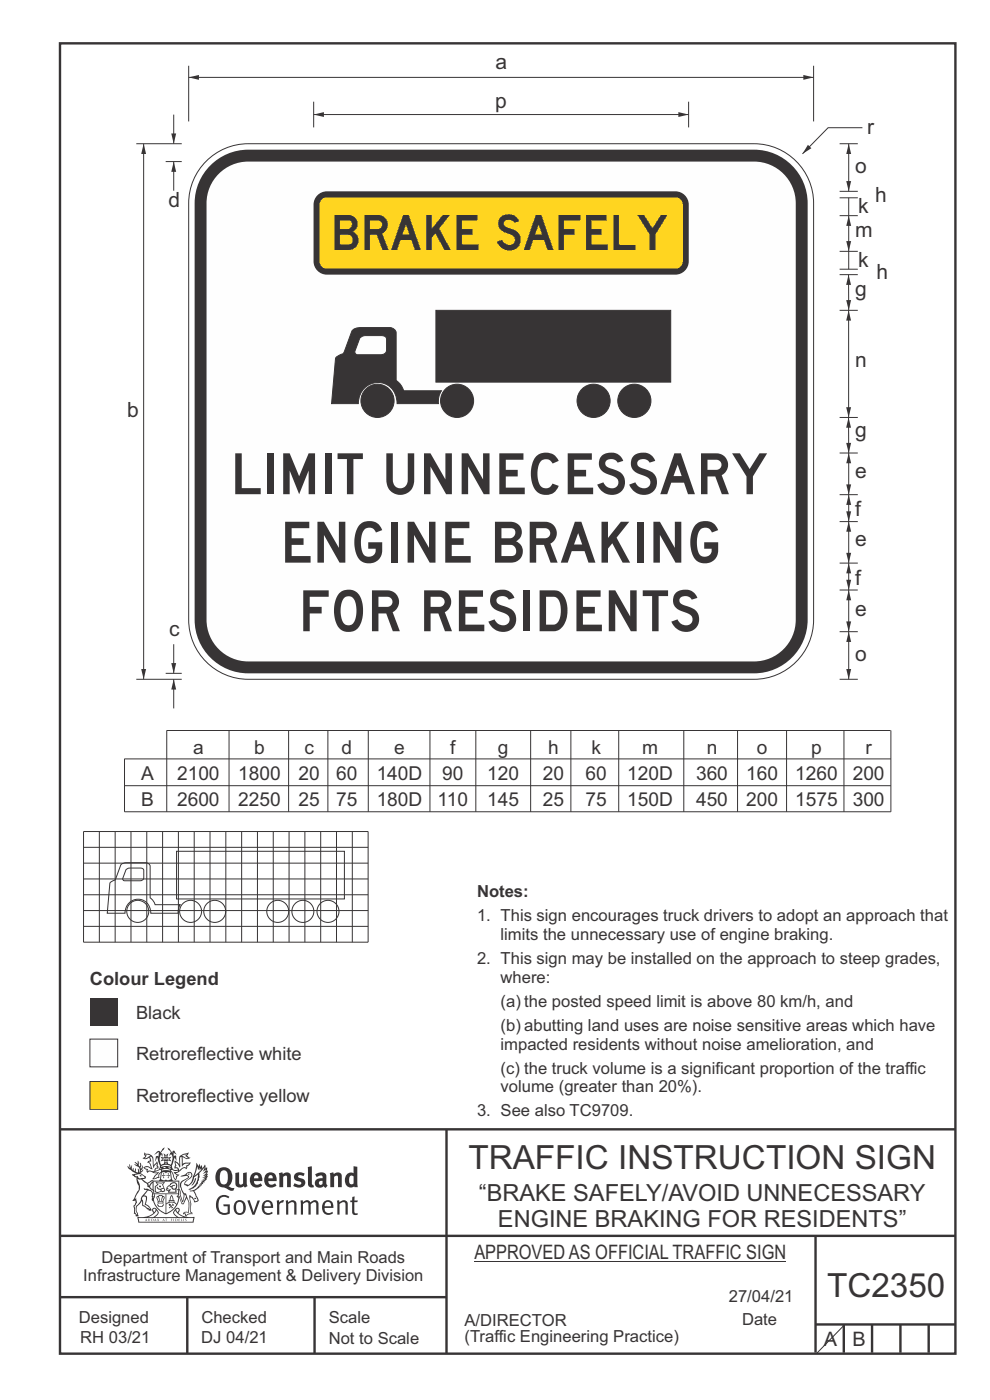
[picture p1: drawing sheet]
<svg xmlns="http://www.w3.org/2000/svg" width="210mm" height="297mm" viewBox="0 0 210 297" stroke-linecap="round" stroke-linejoin="round" font-family="sans-serif">
<g fill="none" stroke="#373435" stroke-width=".51">
<path d="M12.7 9.2h190v278h-190zM12.7 239.6h190M94.7 239.6v47.6M12.7 275.2h82M12.7 262.2h190.1M39.7 275.2v12M66.7 275.2v12M173 262.2v24.8M173 281h29.7M179 281v6M185 281v6M191 281v6"/>
<path d="M197 281v6"/>
</g>
<g fill="#373435">
<path d="M47 248.5a2.55 2.55 0 0 0 0 2.7l.3 .1a.81 .81 0 0 0 1-.9v-.6a1.04 1.04 0 0 0-1.1-1.5zM46.3 248.1a1.82 1.82 0 0 1 2.1-.2 1.82 1.82 0 0 1 .9 1.9 2.29 2.29 0 0 1-.8 1.9l.7 .3h.5l-.2 .6a2.87 2.87 0 0 1-2-.7 2.12 2.12 0 0 1-1.6-3.1z" fill-rule="evenodd"/>
<path d="M49.9 248.9l.8-.2v2a.46 .46 0 0 0 .3 .6 .46 .46 0 0 0 .6-.3v-2.1l.7-.2v2.4l.2 .5-.5 .4-.3-.3a1.02 1.02 0 0 1-1.2 .2 1.02 1.02 0 0 1-.6-1.1z" fill-rule="evenodd"/>
<path d="M54 249.5l-.1 .5h.9a.49 .49 0 0 0-.2-.6 .49 .49 0 0 0-.6 .1zM53.4 249.1a1.34 1.34 0 0 1 1.6-.2 1.34 1.34 0 0 1 .7 1.5v.2h-1.8a.77 .77 0 0 0 .5 .8 .77 .77 0 0 0 .9-.4l.3 .5a1.59 1.59 0 0 1-2 .2 1.59 1.59 0 0 1-.5-2z" fill-rule="evenodd"/>
<path d="M57.1 249.5l-.2 .5h1a.49 .49 0 0 0-.2-.6 .49 .49 0 0 0-.6 .1zM56.4 249.1a1.34 1.34 0 0 1 1.6-.2 1.34 1.34 0 0 1 .7 1.5v.2h-1.8a.77 .77 0 0 0 .5 .8 .77 .77 0 0 0 .9-.4l.4 .5a1.59 1.59 0 0 1-2.1 .2 1.59 1.59 0 0 1-.5-2z" fill-rule="evenodd"/>
<path d="M59.2 248.9l.7-.2 .1 .4a.95 .95 0 0 1 1-.3 .95 .95 0 0 1 .7 .8v2.3h-.8v-2.3a.46 .46 0 0 0-.8 .1v2.2h-.8z" fill-rule="evenodd"/>
<path d="M62.6 249.1a1.75 1.75 0 0 1 2-.1l-.2 .5-.6-.2a.43 .43 0 0 0-.6 .3l.4 .3a1.04 1.04 0 0 1 1.2 1.1 1.04 1.04 0 0 1-1.4 1l-1.2-.4 .3-.6 1 .4 .4-.4a.88 .88 0 0 0-1-.5l-.4-.2-.1-.4z" fill-rule="evenodd"/>
<path d="M65.3 247.6l.8-.2 .1 3.8 .3 .2 .1 .5a.88 .88 0 0 1-1-.1 .88 .88 0 0 1-.3-1z" fill-rule="evenodd"/>
<path d="M67.8 250.6a.43 .43 0 0 0-.1 .7 .43 .43 0 0 0 .7-.1v-.7zM66.8 249.2a1.7 1.7 0 0 1 2.4 .1v1.8l.3 .4-.4 .5-.5-.3a1.03 1.03 0 0 1-1.7-.2 1.03 1.03 0 0 1 .8-1.5h.7v-.4a.8 .8 0 0 0-1.2 .1z" fill-rule="evenodd"/>
<path d="M70 248.9l.7-.2 .1 .4a.95 .95 0 0 1 1-.3 .95 .95 0 0 1 .7 .8v2.3h-.8v-2.3a.46 .46 0 0 0-.8 .1v2.2h-.8z" fill-rule="evenodd"/>
<path d="M74.3 249.5a1.48 1.48 0 0 0 0 1.7h.5l.2-.1v-1.5l-.3-.2zM75 247.4l.8 .1 .1 4.4h-.7l-.1-.2a1.26 1.26 0 0 1-1.4 0 1.26 1.26 0 0 1-.5-1.3 1.29 1.29 0 0 1 .4-1.3 1.29 1.29 0 0 1 1.4-.2z" fill-rule="evenodd"/>
<path d="M46.4 253.9a1.72 1.72 0 0 1 2.3 0l-.3 .3a1.24 1.24 0 0 0-1.4-.2 1.24 1.24 0 0 0-.6 1.4 1.49 1.49 0 0 0 1.2 2l.7-.2v-1.3h-.8l-.1-.4h1.4v1.9a1.93 1.93 0 0 1-2.3 0 1.93 1.93 0 0 1-.7-2.2l.2-.7z" fill-rule="evenodd"/>
<path d="M50.4 255.1a1.65 1.65 0 0 0 .2 2.2 .99 .99 0 0 0 1-1.4 .78 .78 0 0 0-.4-.8 .78 .78 0 0 0-.8 0zM50 254.9a1.33 1.33 0 0 1 1.6-.1 1.33 1.33 0 0 1 .5 1.4 1.31 1.31 0 0 1-1.3 1.6 1.31 1.31 0 0 1-1.2-1.6v-.6z" fill-rule="evenodd"/>
<path d="M52.5 254.7l.5-.1 .8 2.6 .8-2.5h.5l-1.1 3h-.5z" fill-rule="evenodd"/>
<path d="M56.3 255.2l-.2 .7h1.3a.7 .7 0 0 0-.3-.8 .7 .7 0 0 0-.8 .1zM55.9 255a1.22 1.22 0 0 1 1.5-.2 1.22 1.22 0 0 1 .5 1.5h-1.8a.93 .93 0 0 0 .5 1 .93 .93 0 0 0 1.1-.2l.2 .3a1.43 1.43 0 0 1-1.8 .1 1.43 1.43 0 0 1-.6-1.7z" fill-rule="evenodd"/>
<path d="M58.7 254.7l.4-.1 .1 .5 .4-.4 .6-.1-.1 .6a.66 .66 0 0 0-.9 .6v1.9h-.4z" fill-rule="evenodd"/>
<path d="M60.6 254.8l.4-.2 .1 .5a.94 .94 0 0 1 1-.5 .94 .94 0 0 1 .8 .8v2.3h-.5l-.1-2.5a.81 .81 0 0 0-1.2 .3v2.2h-.4z" fill-rule="evenodd"/>
<path d="M63.7 254.7l.5-.1 .1 .5 .4-.3a.78 .78 0 0 1 1.2 .3 .9 .9 0 0 1 .9-.5 .9 .9 0 0 1 .8 .8v2.3h-.5l-.1-2.5a.67 .67 0 0 0-1.1 .3v2.2h-.5v-2.4l-.4-.2-.7 .4v2.2h-.5z" fill-rule="evenodd"/>
<path d="M69.1 255.2l-.2 .7h1.3a.7 .7 0 0 0-.3-.8 .7 .7 0 0 0-.8 .1zM68.7 255a1.22 1.22 0 0 1 1.5-.2 1.22 1.22 0 0 1 .5 1.5h-1.8a.93 .93 0 0 0 .4 1 .93 .93 0 0 0 1.2-.2l.2 .3a1.44 1.44 0 0 1-1.8 .1 1.44 1.44 0 0 1-.6-1.7z" fill-rule="evenodd"/>
<path d="M71.5 254.8l.4-.2 .1 .5a.94 .94 0 0 1 1-.5 .94 .94 0 0 1 .8 .8v2.3h-.5l-.1-2.5a.81 .81 0 0 0-1.2 .3v2.2h-.4z" fill-rule="evenodd"/>
<path d="M74.7 253.9l.5-.1v.9h.7l-.1 .4h-.6v2.1l.1 .2h.5l.1 .3a.75 .75 0 0 1-1.2-.6v-2h-.4v-.4h.4z" fill-rule="evenodd"/>
<path d="M30.8 244.9l1.1 .3-.9 .5h-.4l.6-.5zM31.8 245.5l.2-.1a2.44 2.44 0 0 1 .5 1.9l.1 .5 .6-1-.1 .6 .3 .3a.57 .57 0 0 0-.6 .8l-1-.2-.5 .2 .2-.5-.8-.3 .7-.1 .9 .5 .1-.1-.6-1.3-.2-.1 .5-.1zM30.7 244.4l-.1 .5 .2 .4-.6 .4a1.04 1.04 0 0 0 1.4-.1l.2 .6-.3 .1-.2 .4a.94 .94 0 0 1 .8 1.1l-.2-.1a1.16 1.16 0 0 0-1.5-.1l.3 .4 .4 .2 .1 .5 .2 .1 .1-.2a.94 .94 0 0 1 1.1 .3h.8l-1.2 1.2a1.13 1.13 0 0 0 1.2-.2l.4-.1v-.4l.4-.7a.83 .83 0 0 0-.6 1h-.3l-.7 .3 1.1-1.4-.5 .2-.5-.1 1.3-.5-.1-.2-.9 .4v-.3l.2-.2 .3 .1 .1-.3-.2-.4 .1-.6-.2-.3-.7 .9v-.7a1.42 1.42 0 0 0-1.6-1.8z" fill-rule="evenodd"/>
<path d="M38.5 245.3l.5-.3 .7-.1-.6 .3 .8 .5h-.3zM38.3 245.5h.2l.1 2a1.69 1.69 0 0 1 1.6-.7l-.8 .5 .1 .5a1.1 1.1 0 0 0-1.5 .6l-.1-.5-.2-.2h-.5l.3-.4-.3-.7a1.42 1.42 0 0 1 .9 1.1l.2-.1zM37.1 246.2l.1 1-.2 .3 .1 .5 .5-.1 .2 .2a.96 .96 0 0 1-1.2-.1l-.1 .1a1.06 1.06 0 0 0 1.3 .2v.1a.72 .72 0 0 1-.9 .2l.2 .5 .6 .2-.4 .2-.1 .7-.2-.4-.4-1.1-.4-.4 .4 .9a1.54 1.54 0 0 0 .7 1.2l.2-.3a.58 .58 0 0 1 .4-.7l.2-.2h-.3l-.5-.3 .9-.5a.93 .93 0 0 1 1.2-.5v.2l.2-.2 .1-.5a.99 .99 0 0 0 .7-.8l-1.3 .1-.3 .2-.1-1.4 .9 .4 .9-.3h-.4l-.5-.4 .4-.7-.6 .2a1.46 1.46 0 0 0-1.4 2.1l.1 .4-.3-.4z" fill-rule="evenodd"/>
<path d="M35.6 248.9l.2 .1-.1 .3 .4 .1-.4 .1v.5l-.1-.6h-.3l.3-.1z" fill-rule="evenodd"/>
<path d="M34.6 248.9l.2 .1v.3l.3 .1h-.3l-.1 .6v-.5l-.4-.1 .4-.1z" fill-rule="evenodd"/>
<path d="M34.3 248.8a.57 .57 0 0 1 .9 .2 .57 .57 0 0 1 .9-.2l.2 1.4h-.2a.57 .57 0 0 1-.9 0 .69 .69 0 0 1-1.1 0zM34.2 248.1l-.3 2.1-.1 .4h2.9l-.2-.4-.3-2.1h-.2v.3l-.8-.2-.8 .2v-.3z" fill-rule="evenodd"/>
<path d="M34.2 252.4a.3 .3 0 0 0 .6 0 .3 .3 0 0 0-.6 0zM33.3 251l.3 .3-.3 .3a.79 .79 0 0 0 0 1.3l.8-.2-.1-.3a.55 .55 0 0 1-.7-.6h.1l.2 .3 .3 .1 .8-.2-.4-.7 .4-.3-.7 .1zM33 250.7l1.1 .2 .9-.2-.4 .7 .4 1.1a.56 .56 0 0 1-.8 .3l-.2 .1a.73 .73 0 0 1-.9 .1 .73 .73 0 0 1-.3-.9v-.4l.6-.4z" fill-rule="evenodd"/>
<path d="M35.6 251.9l.7-.5a.58 .58 0 0 1 1-.1 .58 .58 0 0 1-.4 .9l-.3-.3a.43 .43 0 0 1 .6-.3v-.1a.57 .57 0 0 0-.8 .2l-.2-.1-.3 .1 .5 .2a.55 .55 0 0 0 .8 .4v.5h-1.3l.4-.3-.2-.2-.6 .1 .2-.2-.2-.1zM35.4 251.8l-.1 .2a.39 .39 0 0 0 .2 .6h.3l-.2 .4h1.9l-.1-.7a.86 .86 0 0 0-.1-1.4 .86 .86 0 0 0-1.3 .4z" fill-rule="evenodd"/>
<path d="M36 254.8h.8v.2h-.8zM36.4 253.8l.2 .8h-.4zM36.4 253.5l-.3 .5-.1 .6h-.2v.4l-.7 .4 .2 .2a1.48 1.48 0 0 1 2.1 .1l.2-.1-.6-.5v-.5h-.2l-.1-.6z" fill-rule="evenodd"/>
<path d="M35.8 255.4l.4 .1 .1 .3 .3-.2-.2-.2a.38 .38 0 0 1 .5 .5l-.2-.2-.3 .3 .4 .2-.4 .2-.1-.4-.4 .4-.1-.2 .4-.3-.1-.1-.2 .1z" fill-rule="evenodd"/>
<path d="M34.5 254h.2v.2l-.2 .6h-.2zM33.6 255.3h.9v.2a.55 .55 0 0 1-.8 .4v-.2l-.2-.1zM33.4 254h.2l.2 .8h-.2zM33.6 255h.8l.1 .1-.8 .1zM33.8 253.7h.5l-.2 1.1h-.1zM33.3 253.8l-.1 .3 .3 1.1a.48 .48 0 0 0-.1 .6 .48 .48 0 0 0 .5 .3l.5-.1a.49 .49 0 0 0 .2-.8l.3-1.1-.1-.3a1.42 1.42 0 0 0-1.5 0z" fill-rule="evenodd"/>
<path d="M33.7 251.5l.4 .1 .1 .3h-.3z" fill-rule="evenodd"/>
<path d="M41.3 250.1l.3-.2-.2 .9-.6 .7h-.2l.5-.7z" fill-rule="evenodd"/>
<path d="M39.7 249l.3-.2 .5 .2a.88 .88 0 0 1-.6 1.1 1.22 1.22 0 0 0-.8 1.3l.5 .2a.72 .72 0 0 0 .9-.4l.5-.8 .2-.6 .8-.6v.3a2.85 2.85 0 0 1-2 2.8l.1 .1a2.13 2.13 0 0 0 1.9-1.5v-.2a2.01 2.01 0 0 0 .3-1.8l1.1-1.3-.4 1 .7-.5-.7 1 .8-.4-.8 .8 .7-.1-.9 .5 .8-.1-.8 .4h.8l-.9 .3 .3 .2h-.4l.2 .3h-.3l.1 .3h-.4l.2 .3h-.2a2.16 2.16 0 0 1-2 1l.1 .2h.4a.76 .76 0 0 1 .7 .7l.5 1.2-.6 .2a1.45 1.45 0 0 0-1.1-1.3l.2 1.8-.1 1.8 .4 .3a1.07 1.07 0 0 0-1.2 .4v-.3l-.5-.2a.87 .87 0 0 1 1.1-.1v-.7a4.4 4.4 0 0 0-.6-3.1v-.3h-.3a2.16 2.16 0 0 1-.7-2.2l.3-.3 1.2-.8a.55 .55 0 0 0-.4-.8zM37.8 252.4a.76 .76 0 0 1 .3 1.1l.6 1.6 .4-1.7 .2 .1a.61 .61 0 0 1-.1 .9l-.3 .9h-.2l-.7-1.6-.3 .1a1.18 1.18 0 0 0 .1-1.4zM41.8 247.5l.2 .8 .3-.6v.6l.4-.5a1.9 1.9 0 0 1-1.1 1.4l-.4 .3zM38.3 249.6l1.3-.1 .2 .1v.3l-.5 .3a1.26 1.26 0 0 0-.9 1.9l.2 .6a1.84 1.84 0 0 1 .1 2.1l-.4-1.3a.96 .96 0 0 0-.4-1.3l-.4 .3a.78 .78 0 0 1 0 1.2l.1 .3h.4l.4 1.1a.38 .38 0 0 0 .2 .4 .38 .38 0 0 0 .4-.1l.6-1.2a2.94 2.94 0 0 1 .4 2.5l-.1 .5-.8-.1-.3 .4v.2l.4-.1 .1 .4 .2 .1a1.02 1.02 0 0 1 1.3-.5v-.4l-.3-.1 .1-1.8-.3-1.3 .1 .1a1.14 1.14 0 0 1 .8 .9 .63 .63 0 0 0 .8-.2 .63 .63 0 0 0-.1-.9l-.7-1.2 .9-.6 .2-.3 .3-.1-.1-.2h.4l-.1-.3h.3l-.1-.3 .5-.1-.2-.2 .6-.4v-.2h-.2l.4-.5-.3 .1 .3-.6-.4 .1 .4-.5v-.3l-.3 .2 .2-.6-.1-.3-.4 .3v-.8l-.6 .8-.2-.7-.2 .4-.3-.7-.1 .6-.5-.8-.1 1.4-.6 1.9a1.81 1.81 0 0 1-1 1.4l-.6-.2a1.75 1.75 0 0 1 1.1-1.2 .75 .75 0 0 0 .1-1.3 .75 .75 0 0 0-1.1 .5z" fill-rule="evenodd"/>
<path d="M41.2 254.1h.3l.2 .3h-.4z" fill-rule="evenodd"/>
<path d="M29.4 258.4h11.6l-.1 .8h-11.4zM31.4 258.2l.4-.1a2.48 2.48 0 0 0 1.4-1.3l.3 .5-.5 .6-.5 .3zM32.5 256.6l.3-.2 .2 .2-.3 .6zM37.2 256.8a2.65 2.65 0 0 0 1.8 1.4h-1.1l-.5-.3-.5-.6zM37.4 256.6l.2-.2 .3 .2-.3 .6zM29.2 258.2l.1 1.2h11.8l.2-1.1-.2-.1a4.1 4.1 0 0 1-3.3-.9l.3-.4-.1-.5a1.06 1.06 0 0 0-1.3 .9l.2 .4 .6 .5h-4.7l.3-.1a.84 .84 0 0 0 .6-.7 .84 .84 0 0 0-.5-.9l-.3-.2-.5 .1-.1 .5 .3 .4a4.2 4.2 0 0 1-3.4 .9z" fill-rule="evenodd"/>
<path d="M31 258.7l.1 .2h-.2zM31 258.6l-.3 .5 .4-.1 .2 .1z" fill-rule="evenodd"/>
<path d="M31.4 258.6h.2v.4a.25 .25 0 0 0 .2-.1 .25 .25 0 0 0-.1-.3h.1a.29 .29 0 0 1 0 .4 .29 .29 0 0 1-.4 0 .29 .29 0 0 1 0-.4z" fill-rule="evenodd"/>
<path d="M32.2 258.6a.22 .22 0 0 1 .3 .2 .22 .22 0 0 1-.3 .2zM32 258.6l.1 .5a.33 .33 0 0 0 .4-.1 .33 .33 0 0 0 0-.4 .33 .33 0 0 0-.5 0z" fill-rule="evenodd"/>
<path d="M32.9 258.7l.1 .2h-.2zM32.9 258.6l-.2 .5 .3-.1 .2 .1z" fill-rule="evenodd"/>
<path d="M33.3 258.6h.2l.1 .2 .2-.2-.2 .2 .2 .3-.3-.2v.2h-.2l.2-.3z" fill-rule="evenodd"/>
<path d="M34.7 258.7l.1 .2h-.2zM34.7 258.6l-.3 .5 .4-.1 .2 .1z" fill-rule="evenodd"/>
<path d="M35 258.6h.5h-.2v.5h-.2l.1-.5z" fill-rule="evenodd"/>
<path d="M36.2 258.6h.3h-.1v.2h.1h-.1v.3h-.2z" fill-rule="evenodd"/>
<path d="M36.7 258.6h.2v.5h-.2z" fill-rule="evenodd"/>
<path d="M37.3 258.6a.22 .22 0 0 1 .3 .2 .22 .22 0 0 1-.3 .2zM37.1 258.6v.5a.33 .33 0 0 0 .5-.1 .33 .33 0 0 0 0-.4 .33 .33 0 0 0-.5 0z" fill-rule="evenodd"/>
<path d="M37.8 258.6h.4h-.2v.2h.1h-.1v.2l.2 .1h-.4z" fill-rule="evenodd"/>
<path d="M38.4 258.6h.2l-.1 .4 .2 .1h-.3z" fill-rule="evenodd"/>
<path d="M38.9 258.6h.2v.5h-.2z" fill-rule="evenodd"/>
<path d="M39.3 258.6h.2l-.1 .1 .2 .2-.2 .2h-.1v-.2l.2 .1z" fill-rule="evenodd"/>
<path d="M34.2 247.4a1.51 1.51 0 0 1 2.1 .2 2.67 2.67 0 0 0-2.1 0zM35.7 247.6l.5 .2v.2l-.4-.1zM34.6 247.7l.5-.1 .1 .2h-.4zM34.1 247.9l.2 .1-.3 .1zM35 246.9l.2-.2 .3 .2zM34.9 245.7h.2v.3h-.2zM35 245.1l.2 .2 .2-.2-.1 .4h-.2zM35.1 246.3h.2l.1 .4-.2-.2-.2 .2zM35.3 245.7h.2v.3h-.2zM34.4 245.7l.3 .1 .1 .2-.4 .1 .2-.2zM35.7 245.8l.3-.1-.2 .2 .2 .2-.4-.1zM32.7 244.9l1-.5-.1 1-.2-.2-.3 .2-.3 1.1 .5-1 .3 .9a1.84 1.84 0 0 1 .2 1.7l.4 .1a2.48 2.48 0 0 1 2.2 .1l.2-.3-.2-.7 .7-1.7 .4 .6-.2-1-.2-.1-.2 .3v-.9l.6 .4-.6-.8-.3 .1-.1 .4-.5-.8-.5-.3 .2 .4 .6 .6-.5 .7 .5-.3a2.06 2.06 0 0 1-.1 2.2l-.5-.2-.2-.6 .2-.1 .7 .2-.4-.5 .4-.5-.7 .2-.2-.2 .2-.7-.5 .4-.5-.4 .2 .7-.2 .2-.7-.2 .4 .5-.4 .5 .8-.2 .1 .1-.2 .6-.5 .2a2.02 2.02 0 0 1 0-2.2l.3 .5-.1-.6-.3-.1 .8-1.3-.4 .4-.5 .7-.2-.3a.8 .8 0 0 0-.8 .5z" fill-rule="evenodd"/>
<path d="M29.2 250.1l.3 .2a.61 .61 0 0 1 .8 .3l.3 .2a.8 .8 0 0 1 .6 1l.4 .1 .6 .5a1 1 0 0 1 .4 1.1l-.1 .7v-.5h-.1a.96 .96 0 0 0-.8-1.3l-.2-.2h-.7l-.1-.1-.1 .1 .1 .3h.6l-1.2 1.4-.2 .9-.4 .6a1.33 1.33 0 0 0-.5 1.8l.2 .5a1.26 1.26 0 0 1-.5-1.4l-.1-.4a1.56 1.56 0 0 0 .4-1.7l-.3 .2 .2-.5a3.2 3.2 0 0 0 .7-3zM30.4 253.9h.4a2.06 2.06 0 0 1-.1 1.6l.7 .5 .4 .4-.6-.1-.8-.6-.1-.9a.51 .51 0 0 1 .1-.9zM28.6 249.3a1.52 1.52 0 0 1 2.1 .6l-1.1 .1-.2-.1-.1-.4-.5 .1zM27.5 247v.8l-.3-.4-.1 .1a3.1 3.1 0 0 0 1.9 1.5l-1 .1 .5 .6 .5 .1 .1 1.1a1.84 1.84 0 0 1-.3 2.5l-.4 .9-.3 .4 .2 .1 .4-.1 .1 .4-.2 .5-.3 .2 .1 1.8 .2-.1 .3 .6h.1l.5-.1-.2-.5a1.3 1.3 0 0 1-.1-1.7l.9-1 .2 1.1 .5 .2 .5 .5 .1-.1 .2 .4 .5-.1a1.85 1.85 0 0 0-1.2-1.4l.1-.2a1.39 1.39 0 0 0 0-1.5l-.5-.1 .5-.5a.66 .66 0 0 1 .9-.4 .66 .66 0 0 1 .3 .9l-.1 .4 .2-.1v.2l-.1 .3 .2 .5 .1-.3a2.24 2.24 0 0 0 .1-2.2 .73 .73 0 0 1-.7-.7 .73 .73 0 0 1 .6-.7v-.2a.94 .94 0 0 0-.9 .8 .48 .48 0 0 1-.1-.5 .48 .48 0 0 1 .5-.3l.5-.3a.51 .51 0 0 0-.8 .2l-.4 .3-1.1-.8 .6-.1 .2-.5-1.2-.7 .5-.4v-.4l-.4 .4v-.2a.69 .69 0 0 0 .2-1v.5l-.2 .2v-1.1l-.3-.2 .1 .6-.1 .2-.4-1.2v.6l-.6-.3 .5 .6-.6-.2 .3 .3a1 1 0 0 1 .7 1.5l-.2-.8v.8l-.5-.2v-.7l-.2 .6-.2-.1-.1-.6-.2 .4-.2-.2 .1-.7-.2 .5z" fill-rule="evenodd"/>
<path d="M29.6 249.5l.2-.2 .3 .3z" fill-rule="evenodd"/>
<path d="M32.4 250.5h5.6v2l-.2-.1v-1.7h-5.2v2.5h5.2v-.8l.1 .2-.1 1.1v-.3h-2.5v4a4.1 4.1 0 0 0 2.6-3.6l.1-.1a4 4 0 0 1-2.8 3.9 4.2 4.2 0 0 1-2.8-4.7l.1 1.3 .1-.2a3.8 3.8 0 0 0 2.5 3.4v-4h-2.5l-.2-.9z" fill-rule="evenodd"/>
<circle cx="40" cy="249.1" r=".17"/>
</g>
<g fill="none" stroke="#373435" stroke-width=".21">
<path d="M17.7 176.4h60.4v23.5h-60.4zM17.7 179.8h60.4M21.1 176.4v23.5M24.4 176.4v23.5M27.8 176.4v23.5M31.1 176.4v23.5M34.5 176.4v23.5M37.8 176.4v23.5M41.2 176.4v23.5M44.6 176.4v23.5M47.9 176.4v23.5M51.3 176.4v23.5"/>
<path d="M54.6 176.4v23.5M58 176.4v23.5M61.3 176.4v23.5M64.7 176.4v23.5M68 176.4v23.5M71.4 176.4v23.5M74.7 176.4v23.5M17.7 196.5h60.4M17.7 193.2h60.4M17.7 189.8h60.4M17.7 186.5h60.4M17.7 183.1h60.4"/>
<path d="M25.8 183.3l1.1-.3h4.1a.92 .92 0 0 1 .8 .7v6.8l.6 .5 .5 .9h5.3l-.3 .7-.1 1.2h-5.8a2.74 2.74 0 0 0-2.7-3 2.74 2.74 0 0 0-2.8 3h-3.7l.5-6.4 .1-.2 1-.6zM26.7 184.5l.8-.3h2.3a.59 .59 0 0 1 .7 .5v1.5a.71 .71 0 0 1-.8 .7l-3.5-.1-.2-.4zM37.5 180.6h35.6v10.1h-35.6zM100.6 267.7h66.2"/>
<circle cx="29.2" cy="193.4" r="2.34"/>
<circle cx="40.4" cy="193.4" r="2.34"/>
<circle cx="45.5" cy="193.4" r="2.34"/>
<circle cx="58.9" cy="193.4" r="2.34"/>
<circle cx="64.2" cy="193.4" r="2.34"/>
<circle cx="69.6" cy="193.4" r="2.34"/>
</g>
<path d="M19.1 211.8h5.9v5.9h-5.9z" fill-rule="evenodd" fill="#373435"/>
<path d="M19.1 220.5h5.9v5.8h-5.9z" fill-rule="evenodd" fill="#fefefe" stroke="#373435" stroke-width=".21"/>
<path d="M19.1 229.5h5.9v5.9h-5.9z" fill-rule="evenodd" fill="#ffd520" stroke="#373435" stroke-width=".21"/>
<path d="M44.6 35.1a11.3 11.3 0 0 1 8-3.3h107.4a11.4 11.4 0 0 1 11.3 11.3v88.4a11.4 11.4 0 0 1-11.3 11.4h-107.4a11.4 11.4 0 0 1-11.3-11.4v-88.4a11.3 11.3 0 0 1 3.3-8z" fill-rule="evenodd" fill="#373435"/>
<path d="M43.3 34.7a12.6 12.6 0 0 1 9.3-4.2h107.4a12.7 12.7 0 0 1 12.6 12.6v88.4a12.7 12.7 0 0 1-12.6 12.6h-107.4a12.7 12.7 0 0 1-12.6-12.6v-88.4a12.6 12.6 0 0 1 3.3-8.4z" fill="none" stroke="#373435" stroke-width=".21"/>
<path d="M46.4 36.9a8.8 8.8 0 0 1 6.2-2.6h107.4a8.9 8.9 0 0 1 8.8 8.8v88.4a8.9 8.9 0 0 1-8.8 8.8h-107.4a8.9 8.9 0 0 1-8.8-8.8v-88.4a8.8 8.8 0 0 1 2.6-6.2z" fill-rule="evenodd" fill="#fefefe"/>
<path d="M40 16.4h132.6M40 14v11.8M172.6 14v11.8M66.5 21.6v5.4M146.1 21.6v5.4" fill="none" stroke="#373435" stroke-width=".21"/>
<g fill="#373435">
<path d="M170.4 15.9l2.2 .5-2.2 .5z"/>
<path d="M40 16.4l2.2-.5v1z"/>
</g>
<path d="M66.5 24.3h79.6" fill="none" stroke="#373435" stroke-width=".21"/>
<g fill="#373435">
<path d="M143.9 23.8l2.2 .5-2.2 .5z"/>
<path d="M66.5 24.3l2.2-.5v1z"/>
</g>
<path d="M76.3 71.7l.5-.3 .7-.2h3.4a.9 .9 0 0 1 1.1 .8v2.3a1.04 1.04 0 0 1-1.2 1h-5a.6 .6 0 0 1-.5-.8zM74.8 70l1.3-.5h6.6a1.41 1.41 0 0 1 1.3 1.1v10.1l1 1 .6 1.2h8l-.5 1.3-.1 1.4h-8.8a4.1 4.1 0 0 0-4.1-4.4 4.1 4.1 0 0 0-4.1 4.4h-5.7l.9-9.5 .3-.5 1.4-.7zM92.5 65.8v15.3h49.8v-15.3zM131 85.1a3.5 3.5 0 0 0 7.1 0 3.5 3.5 0 0 0-7.1 0zM122.4 85.1a3.5 3.5 0 0 0 7 0 3.5 3.5 0 0 0-7 0zM76.6 85.1a3.5 3.5 0 0 0 7 0 3.5 3.5 0 0 0-7 0zM93.4 85.1a3.5 3.5 0 0 0 7.1 0 3.5 3.5 0 0 0-7.1 0z" fill-rule="evenodd" fill="#373435" stroke="#373435" stroke-width=".21"/>
<path d="M67.1 41.7a2.82 2.82 0 0 1 2.2-1.1h74a2.83 2.83 0 0 1 2.8 2.8v12a2.83 2.83 0 0 1-2.8 2.9h-74a2.83 2.83 0 0 1-2.8-2.9v-12l.1-.6z" fill-rule="evenodd" fill="#373435"/>
<path d="M68.4 42.2l.9-.3h74a1.56 1.56 0 0 1 1.5 1.5v12a1.56 1.56 0 0 1-1.5 1.6h-74a1.56 1.56 0 0 1-1.5-1.6v-12l.1-.5z" fill-rule="evenodd" fill="#ffd520"/>
<path d="M182.9 27.1h-7.2l-5.5 5.5" fill="none" stroke="#373435" stroke-width=".21"/>
<path d="M171.4 30.7l.7 .7-1.9 1.2z" fill="#373435"/>
<path d="M180 134v10.1" fill="none" stroke="#373435" stroke-width=".21"/>
<g fill="#373435">
<path d="M179.5 141.9h1.1l-.6 2.2z"/>
<path d="M180 134l.6 2.2h-1.1z"/>
</g>
<path d="M180 125.2v8.8" fill="none" stroke="#373435" stroke-width=".21"/>
<g fill="#373435">
<path d="M179.5 131.8h1.1l-.6 2.2z"/>
<path d="M180 125.2l.6 2.2h-1.1z"/>
</g>
<path d="M180 110.6v8.9" fill="none" stroke="#373435" stroke-width=".21"/>
<g fill="#373435">
<path d="M179.5 117.3h1.1l-.6 2.2z"/>
<path d="M180 110.6l.6 2.2h-1.1z"/>
</g>
<path d="M180 119.5v5.7" fill="none" stroke="#373435" stroke-width=".21"/>
<g fill="#373435">
<path d="M179.5 123h1.1l-.6 2.2z"/>
<path d="M180 119.5l.6 2.1h-1.1z"/>
</g>
<path d="M180 88.6v7.5" fill="none" stroke="#373435" stroke-width=".21"/>
<g fill="#373435">
<path d="M179.5 94h1l-.5 2.1z"/>
<path d="M180 88.6l.5 2.1h-1z"/>
</g>
<path d="M180 45.8v7.5" fill="none" stroke="#373435" stroke-width=".21"/>
<g fill="#373435">
<path d="M179.5 51.1h1.1l-.6 2.2z"/>
<path d="M180 45.8l.6 2.1h-1.1z"/>
</g>
<path d="M180 42v3.8M180 53.3v3.8M180 65.8v22.8" fill="none" stroke="#373435" stroke-width=".21"/>
<g fill="#373435">
<path d="M179.5 86.4h1l-.5 2.2z"/>
<path d="M180 65.8l.5 2.2h-1z"/>
</g>
<path d="M30.5 30.5v113.6" fill="none" stroke="#373435" stroke-width=".21"/>
<g fill="#373435">
<path d="M30 141.9h1l-.5 2.2z"/>
<path d="M30.5 30.5l.5 2.2h-1z"/>
</g>
<path d="M28.9 30.5h9.7M35.1 34.3h3.5M36.9 136.7v6.2M28.9 144.1h9.7M35.1 142.9h3.5" fill="none" stroke="#373435" stroke-width=".21"/>
<path d="M36.3 140.7h1.1l-.5 2.2z" fill="#373435"/>
<path d="M36.9 24.3v6.2" fill="none" stroke="#373435" stroke-width=".21"/>
<path d="M36.3 28.3h1.1l-.5 2.2z" fill="#373435"/>
<path d="M36.9 34.3v6.2" fill="none" stroke="#373435" stroke-width=".21"/>
<path d="M36.9 34.3l.5 2.2h-1.1z" fill="#373435"/>
<path d="M36.9 144.1v6.2" fill="none" stroke="#373435" stroke-width=".21"/>
<path d="M36.9 144.1l.5 2.2h-1.1z" fill="#373435"/>
<path d="M180 30.5v10.1M178.1 40.6h3.9M178.1 57.1h3.9M178.1 45.8h3.9M178.1 53.3h3.9M178.1 42h3.9M178.1 88.6h3.9M178.1 119.5h3.9M178.1 134h3.9M178.1 125.2h3.9M178.1 144.1h3.9" fill="none" stroke="#373435" stroke-width=".21"/>
<g fill="#373435">
<path d="M179.5 38.4h1.1l-.6 2.2z"/>
<path d="M180 30.5l.6 2.2h-1.1z"/>
</g>
<path d="M178.1 30.5h3.9M180 96.1v8.9" fill="none" stroke="#373435" stroke-width=".21"/>
<g fill="#373435">
<path d="M179.5 102.8h1.1l-.6 2.2z"/>
<path d="M180 96.1l.6 2.2h-1.1z"/>
</g>
<path d="M180 105v5.7" fill="none" stroke="#373435" stroke-width=".21"/>
<g fill="#373435">
<path d="M179.5 108.5h1.1l-.6 2.2z"/>
<path d="M180 105l.6 2.1h-1.1z"/>
</g>
<path d="M180 58.3v7.5M178.1 65.8h3.9M178.1 96.1h3.9M178.1 105h3.9M178.1 110.7h3.9" fill="none" stroke="#373435" stroke-width=".21"/>
<g fill="#373435">
<path d="M179.5 63.7h1l-.5 2.1z"/>
<path d="M180 58.3l.5 2.1h-1z"/>
</g>
<g fill="none" stroke="#373435" stroke-width=".21">
<path d="M178.1 58.3h3.9M48.6 155v17.2M61.2 155v17.2M69.6 155v17.2M78.1 155v17.2M91.2 155v17.2M100.9 155v17.2M112.6 155v17.2M121.1 155v17.2M131.2 155v17.2M145 155v17.2M156.5 155v17.2"/>
<path d="M166.9 155v17.2M179 155v17.2M188.9 155h-153.5v17.2M189 155v17.2h-162.6v-11.2h162.6M26.4 166.7h162.6M179.1 281.1l-5.9 6.1"/>
</g>
<g font-size="12" fill="#373435">
<text x="48.9" y="104.9">LIMIT UNNECESSARY</text>
<text x="59.5" y="119.4">ENGINE BRAKING</text>
<text x="63.3" y="133.9">FOR RESIDENTS</text>
</g>
<text font-size="10.4" fill="#373435" x="70.1" y="53.1">BRAKE SAFELY</text>
<g font-size="7.1" fill="#373435">
<text x="99.4" y="248.1">TRAFFIC INSTRUCTION SIGN</text>
<text x="175.5" y="275.2">TC2350</text>
</g>
<g font-size="5" fill="#373435">
<text x="101.6" y="254.7">“BRAKE SAFELY/AVOID UNNECESSARY</text>
<text x="105.6" y="260.3">ENGINE BRAKING FOR RESIDENTS”</text>
</g>
<g font-size="4.5" fill="#373435">
<text x="105.1" y="14.7">a</text>
<text x="105" y="23">p</text>
<text x="183.9" y="28.4">r</text>
<text x="181.4" y="36.7">o</text>
<text x="35.7" y="44">d</text>
<text x="182" y="45.2">k</text>
<text x="185.6" y="42.8">h</text>
<text x="181.4" y="50.4">m</text>
<text x="182" y="56.6">k</text>
<text x="185.9" y="59.2">h</text>
<text x="181.4" y="62.9">g</text>
<text x="181.4" y="78">n</text>
<text x="27" y="88.6">b</text>
<text x="181.4" y="92.7">g</text>
<text x="181.4" y="101.4">e</text>
<text x="181.4" y="109.5">f</text>
<text x="181.4" y="115.9">e</text>
<text x="181.4" y="124">f</text>
<text x="181.4" y="130.8">e</text>
<text x="35.9" y="135">c</text>
<text x="181.4" y="140.2">o</text>
</g>
<g font-size="4.2" fill="#373435">
<text x="100.6" y="267.2">APPROVED AS OFFICIAL TRAFFIC SIGN</text>
<text x="174.7" y="285.6">A</text>
<text x="180.8" y="285.6">B</text>
</g>
<g font-size="4.1" fill="#373435">
<text x="40.9" y="159.9">a</text>
<text x="53.9" y="159.9">b</text>
<text x="64.6" y="159.9">c</text>
<text x="72.4" y="159.9">d</text>
<text x="83.6" y="159.9">e</text>
<text x="95.5" y="159.9">f</text>
<text x="105.6" y="159.9">g</text>
<text x="116.3" y="159.9">h</text>
<text x="125.5" y="159.9">k</text>
<text x="136.2" y="159.9">m</text>
<text x="149.9" y="159.9">n</text>
<text x="160.6" y="159.9">o</text>
<text x="172.1" y="159.9">p</text>
<text x="183.6" y="159.9">r</text>
<text x="30" y="165.4">A</text>
<text x="37.6" y="165.4">2100</text>
<text x="50.5" y="165.4">1800</text>
<text x="63.3" y="165.4">20</text>
<text x="71.3" y="165.4">60</text>
<text x="79.9" y="165.4">140D</text>
<text x="93.8" y="165.4">90</text>
<text x="103.4" y="165.4">120</text>
<text x="115.1" y="165.4">20</text>
<text x="124.2" y="165.4">60</text>
<text x="133" y="165.4">120D</text>
<text x="147.6" y="165.4">360</text>
<text x="158.3" y="165.4">160</text>
<text x="168.7" y="165.4">1260</text>
<text x="180.9" y="165.4">200</text>
<text x="30" y="170.9">B</text>
<text x="37.6" y="170.9">2600</text>
<text x="50.5" y="170.9">2250</text>
<text x="63.3" y="170.9">25</text>
<text x="71.3" y="170.9">75</text>
<text x="79.9" y="170.9">180D</text>
<text x="92.8" y="170.9">110</text>
<text x="103.4" y="170.9">145</text>
<text x="115.1" y="170.9">25</text>
<text x="124.2" y="170.9">75</text>
<text x="133" y="170.9">150D</text>
<text x="147.6" y="170.9">450</text>
<text x="158.3" y="170.9">200</text>
<text x="168.7" y="170.9">1575</text>
<text x="180.9" y="170.9">300</text>
</g>
<g font-size="3.9" fill="#373435">
<text x="19.1" y="209">Colour Legend</text>
<text x="28.9" y="216.2">Black</text>
<text x="28.9" y="224.8">Retroreflective white</text>
<text x="28.9" y="233.8">Retroreflective yellow</text>
</g>
<g font-size="3.5" fill="#373435">
<text x="101.2" y="190.4">Notes:</text>
<text x="101.2" y="195.5">1. This sign encourages truck drivers to adopt an approach that</text>
<text x="106.2" y="199.4">limits the unnecessary use of engine braking.</text>
<text x="101.2" y="204.5">2. This sign may be installed on the approach to steep grades,</text>
<text x="106.2" y="208.5">where:</text>
<text x="106.2" y="213.6">(a) the posted speed limit is above 80 km/h, and</text>
<text x="106.2" y="218.7">(b) abutting land uses are noise sensitive areas which have</text>
<text x="106.2" y="222.7">impacted residents without noise amelioration, and</text>
<text x="106.2" y="227.8">(c) the truck volume is a significant proportion of the traffic</text>
<text x="106.2" y="231.7">volume (greater than 20%).</text>
<text x="101.2" y="236.9">3. See also TC9709.</text>
<text x="21.6" y="267.9">Department of Transport and Main Roads</text>
<text x="17.7" y="271.8">Infrastructure Management &amp; Delivery Division</text>
<text x="16.7" y="280.6">Designed</text>
<text x="42.7" y="280.6">Checked</text>
<text x="69.7" y="280.6">Scale</text>
<text x="98.5" y="281.4">A/DIRECTOR</text>
<text x="154.6" y="276.2">27/04/21</text>
<text x="157.4" y="281.2">Date</text>
<text x="17" y="284.8">RH 03/21</text>
<text x="42.7" y="284.8">DJ 04/21</text>
<text x="69.7" y="285.2">Not to Scale</text>
<text x="98.5" y="284.8">(Traffic Engineering Practice)</text>
</g>
</svg>
